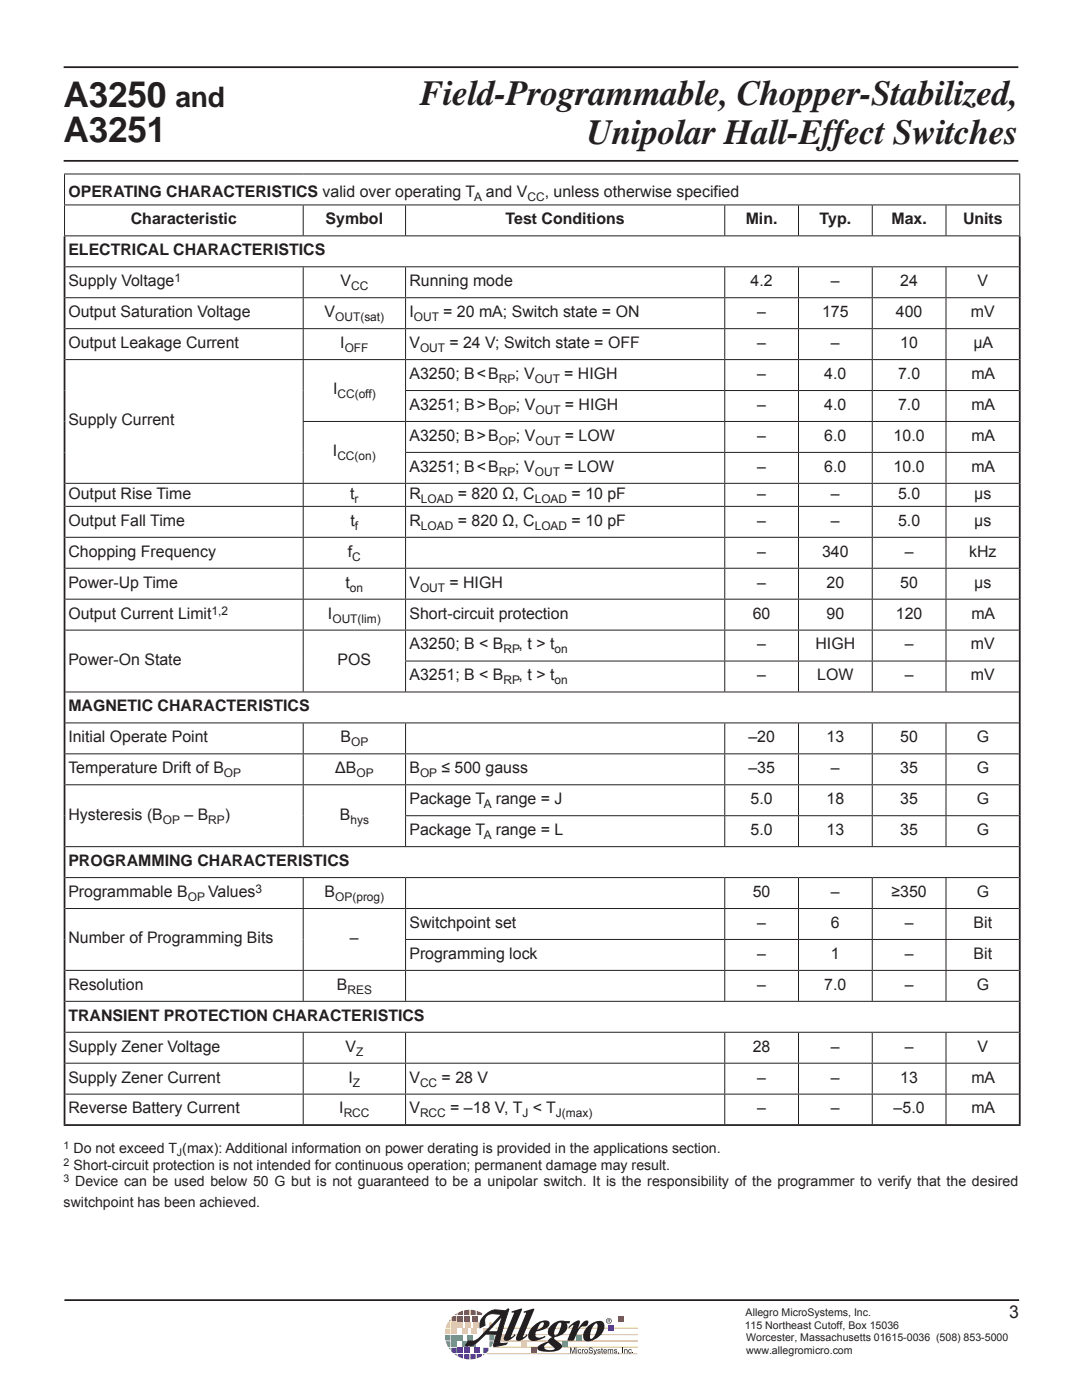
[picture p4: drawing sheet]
<svg xmlns="http://www.w3.org/2000/svg" width="216mm" height="279mm" viewBox="0 0 216 279" stroke-linecap="round" stroke-linejoin="round" font-family="sans-serif">
<path d="M12.7 13.4h190.5M12.7 32.1h190.5M12.9 259.5h190.5" fill="none" stroke="#231f20" stroke-width=".35"/>
<path d="M97.1 270.1h30M98.4 268.9h28.9M98.9 267.6h28.4" fill="none" stroke="#f99d33" stroke-width=".2"/>
<path d="M96.4 270.3h.3l-.3 .2z" fill="#593b97"/>
<path d="M89.9 263.2v.5h-.4z" fill="#f15a30"/>
<path d="M89.4 263.9h.5v1.1h-1z" fill="#f99d33"/>
<path d="M88.9 265.2h1v1h-1.1z" fill="#fff200"/>
<path d="M88.8 266.4h1.1v1.1h-1z" fill="#36b557"/>
<path d="M88.9 267.7h1v1.1a.75 .75 0 0 1-.9-.8z" fill="#00a6be"/>
<path d="M89.5 269h.4v.4z" fill="#0077c0"/>
<path d="M90.7 262.4l.4-.3v.3z" fill="#ed1556"/>
<path d="M90.1 263l.3-.4h.7v1.1h-1z" fill="#f15a30"/>
<path d="M90.1 263.9h1v1.1h-1z" fill="#f99d33"/>
<path d="M90.1 265.2h1v1h-1z" fill="#fff200"/>
<path d="M90.1 266.4h1v1.1h-1z" fill="#36b557"/>
<path d="M90.1 267.7h1v1.1h-1z" fill="#00a6be"/>
<path d="M90.1 269h1v1h-.7l-.3-.3z" fill="#0077c0"/>
<path d="M90.6 270.3h.5v.3z" fill="#593b97"/>
<path d="M91.3 262l1.1-.4v.8h-1.1z" fill="#ed1556"/>
<path d="M91.3 262.6h1.1v1.1h-1.1z" fill="#f15a30"/>
<path d="M91.3 263.9h1.1v1.1h-1.1z" fill="#f99d33"/>
<path d="M92.2 265.2h1.1v1h-1.1z" fill="#fff200"/>
<path d="M91.3 266.4h1.1v1.1h-1.1z" fill="#36b557"/>
<path d="M92.2 267.7h1.1v1.1h-1.1z" fill="#00a6be"/>
<path d="M91.3 269h1.1v1h-1.1z" fill="#0077c0"/>
<path d="M91.3 270.3h1.1v.8l-1.1-.4z" fill="#593b97"/>
<path d="M92.6 261.5l1.1-.1v1h-1.1z" fill="#ed1556"/>
<path d="M92.6 262.6h1.1v1.1h-1.1z" fill="#f15a30"/>
<path d="M92.9 263.9h1.1v1.1h-1.1z" fill="#f99d33"/>
<path d="M94.1 265.2h1.1v1h-1.1z" fill="#fff200"/>
<path d="M93.3 266.4h1.1v1.1h-1.1z" fill="#36b557"/>
<path d="M93.9 267.7h1.1v1.1h-1.1z" fill="#00a6be"/>
<path d="M92.6 269h1.1v1h-1.1z" fill="#0077c0"/>
<path d="M92.6 270.3h1.1v1l-1.1-.1z" fill="#593b97"/>
<path d="M93.9 261.4l1 .1v.9h-1z" fill="#ed1556"/>
<path d="M94.3 262.6h1v1.1h-1z" fill="#f15a30"/>
<path d="M96.5 265.2h1.1v1h-1.1z" fill="#fff200"/>
<path d="M94.7 269h1v1h-1z" fill="#0077c0"/>
<g fill="#593b97">
<path d="M93.9 270.3h1v.8l-1 .2z"/>
<path d="M95.1 270.3h1.1v.3l-1.1 .5z"/>
</g>
<path d="M94.5 263.9h1.1v1.1h-1.1z" fill="#f99d33"/>
<path d="M96.4 269h1.1a1.02 1.02 0 0 1-.5 1h-.6z" fill="#0077c0"/>
<path d="M97.7 263.9h.3l.5 1.1h-.8z" fill="#f99d33"/>
<path d="M97.7 266.4h1l-.2 1.1h-.8z" fill="#36b557"/>
<path d="M97.7 267.7h.8l-.1 .3a.76 .76 0 0 1-.7 .8z" fill="#00a6be"/>
<path d="M95.1 261.6l1.1 .5v.3h-1.1z" fill="#ed1556"/>
<path d="M99.8 266.4h1.1v1.1h-1.1z" fill="#fff200"/>
<path d="M106.1 269h1.1v1h-1.1z" fill="#ed1556"/>
<path d="M112.3 267.7h1v1.1h-1z" fill="#36b557"/>
<path d="M115 266.4h1.1v1.1h-1.1z" fill="#00a6be"/>
<path d="M123.3 262.7h1.1v1h-1.1z" fill="#f15a30"/>
<path d="M104 267.7h1.1v1.1h-1.1z" fill="#f99d33"/>
<g fill="#231f20">
<path d="M113.8 269h.2l.3 .9 .3-.9h.2v1.1h-.1v-1l-.3 1h-.2l-.3-1v1h-.1z"/>
<path d="M115.5 269.3h.4l.1 .2-.2-.1a.27 .27 0 0 0-.4 .2 .27 .27 0 0 0 .4 .3l.2-.1-.1 .1a.34 .34 0 0 1-.6 0z"/>
<path d="M116.1 269.3l.2 .1 .2-.2-.2 .4v.5h-.2z"/>
<path d="M117.6 269h.5l.2 .3-.4-.2-.3 .2 .7 .3a.42 .42 0 0 1-.4 .5 .42 .42 0 0 1-.5-.4l.5 .3 .3-.2-.6-.3-.1-.2z"/>
<path d="M118.4 269.3h.2l.2 .6 .2-.6h.1l-.4 1.1h-.2l.2-.3z"/>
<path d="M119.3 269.3l.2-.1 .3 .2-.4 .1 .4 .2-.1 .3-.5-.1v-.1l.3 .2 .2-.2-.4-.2z"/>
<path d="M120 269l.3 .3-.1 .1 .1 .7-.2-.1-.1-.6h-.1z"/>
<path d="M121.3 269.3l.1 .1 .8-.1 .1 .8h-.1v-.6l-.1-.1-.2 .2v.5h-.2l-.1-.7-.2 .2v.5h-.1z"/>
<path d="M122.6 269.3l.2-.1 .3 .2-.5 .1 .5 .2-.1 .3-.5-.1v-.1l.3 .2 .2-.2-.4-.2z"/>
<path d="M123.3 269.9h.2l-.2 .4z"/>
<path d="M124.2 269h.1v1.1h-.1z"/>
<path d="M124.6 269.3h.6v.8h-.1l-.1-.7h-.1l-.2 .2v.5h-.1z"/>
<path d="M125.5 269.3h.4l.1 .2-.1-.1a.27 .27 0 0 0-.4 .2 .27 .27 0 0 0 .3 .3l.2-.1v.1a.34 .34 0 0 1-.6 0z"/>
<path d="M126.2 269.9h.2v.2h-.2z"/>
<path d="M115 269.3v.8h.2v-.8zM115 269v.1h.2v-.1z"/>
<path d="M116.6 269.7a.4 .4 0 0 0 .8 0 .4 .4 0 0 0-.8 0zM116.7 269.7a.3 .3 0 0 1 .6 0 .3 .3 0 0 1-.6 0z"/>
<path d="M120.6 269.3a.42 .42 0 0 0-.2 .6 .42 .42 0 0 0 .6 .1l.1-.2-.3 .2-.3-.3h.6v-.2l-.1-.2zM120.6 269.4h.3l.1 .2h-.5z"/>
</g>
<path d="M98.9 265.1h28.4M99.1 266.3l28.2 .1" fill="none" stroke="#f99d33" stroke-width=".2"/>
<g fill="#231f20">
<path d="M102.1 261.7l1.8-.5 .3 .1-2.3 5.5 .8-.5 .2 .2a1.94 1.94 0 0 1-2.2 1l-.1-.6 1.9-4.8v-.1h-.4z"/>
<path d="M104.5 261.7l1.9-.5 .2 .1-2.3 5.6 .8-.6 .2 .2-1 .8a.92 .92 0 0 1-1.3 .1v-.6l1.9-4.6v-.3l-.4 .1z"/>
<path d="M106.4 264.6a2.45 2.45 0 0 1 3.2-.8 1.36 1.36 0 0 1-1.3 1.6l-1.3 .3 .1-.3a1.31 1.31 0 0 0 1.4-1.5 1.17 1.17 0 0 0-1.2 1.1 1.76 1.76 0 0 0-.3 1.8 1.75 1.75 0 0 0 1.8-.2v.2a3.8 3.8 0 0 1-2.9 .7 1.37 1.37 0 0 1-.1-2z"/>
<path d="M113.4 264.9l1.1-1a.88 .88 0 0 1 1.2-.2l-.4 1.6 1-1.4 .5-.3h.5a.82 .82 0 0 1-.1 .9 .82 .82 0 0 1-1 .2 4.9 4.9 0 0 0-1.6 2.7l-.6 .2-.8-.2 1.2-2.9-.8 .5z"/>
<path d="M117.2 264.8l.7-.6 1-.4v.3a3.2 3.2 0 0 0-1.1 3.1h.2a3.1 3.1 0 0 0 1.1-3.1h-.2v-.3a1.11 1.11 0 0 1 1.3-.1 1.11 1.11 0 0 1 .4 1.3 3.5 3.5 0 0 1-3.7 2.6 1.66 1.66 0 0 1 0-2.5z"/>
<path d="M110 264.4l.7-.4 .8-.4 .1 .4-.3 .3a3.1 3.1 0 0 0-.6 2.2h.1a1.5 1.5 0 0 0 1-1.4l.2-1-.2-.1h-.2l-.1-.4 2.3 .1-.2 .4h-.5a1.89 1.89 0 0 1-1.5 2.5l-.9 .3a.41 .41 0 0 0 .3 .6l.9 .7 .2 .4a1.83 1.83 0 0 1-2.1 1.2l-1.5-.1a1.2 1.2 0 0 1-1.3-.5 2.03 2.03 0 0 1 1.8-1.4l.3-.1 .1 .3-.2 .1a.67 .67 0 0 0-.6 .8 .67 .67 0 0 0 .8 .5h.7a.46 .46 0 0 0 .6-.3l-.7-.6a.77 .77 0 0 1-.3-1.3l.5-.4a1.15 1.15 0 0 1-.9-.8 1.15 1.15 0 0 1 .4-1.2z"/>
</g>
<path d="M100.2 262.6l-.9 3.2h-2zM96.7 262.6l-.8 1-.1 1.4 1-.5a1.63 1.63 0 0 1 1.5-2.3l1.8 .1-4.6 4.9a2.14 2.14 0 0 1-2 .5l-.6 .8a2.43 2.43 0 0 0 2.5-.8l1.5-1.4h2.2l-.7 2.2 .1 .2 2.4-.4 .3-.3-1.3 .1-.2-.3 .8-3.4 1-3.1-.1-.1-.7 .4a3.9 3.9 0 0 0-3 .2z" fill-rule="evenodd" fill="#231f20"/>
<path d="M96.7 262.6l1-.8a2.58 2.58 0 0 1 2-.3l1 .1 .7-.4 .1 .1-1 3.1-.8 3.4 .2 .3 1.3-.1-.3 .3-2.4 .4-.1-.2 .7-2.2h-2.2a8.8 8.8 0 0 1-2.6 2.1l-.8 .2-.6-.1 .6-.8a2.32 2.32 0 0 0 2.3-.9l4.3-4.5a3.1 3.1 0 0 0-3 .3 2.05 2.05 0 0 0-.3 1.9l-1 .5 .1-1.4zM100.2 262.6l-.9 3.2h-2z" fill="none" stroke="#231f20" stroke-width=".2"/>
<path d="M121.4 264.6h1.1v1h-1.1z" fill="#593b97"/>
<path d="M120.9 263.6a.6 .6 0 0 0 1.2 0 .6 .6 0 0 0-1.2 0zM121 263.6a.5 .5 0 0 1 1 0 .5 .5 0 0 1-1 0zM121.3 263.3v.6l.1-.2 .4 .2-.2-.2 .1-.2v-.2zM121.4 263.4h.2v.2h-.2z" fill-rule="evenodd" fill="#231f20"/>
<g fill="none" stroke="#231f20" stroke-width=".2">
<path d="M12.8 34.7h190.8M12.9 34.8v6M203.5 34.8v6M12.8 40.9h190.8M12.8 47.1h190.8M12.9 41v6M13.1 53.2h190.2M13.1 59.4h190.2M60.5 41v6M60.5 53.3v6M60.5 59.5v6M80.9 41v6"/>
<path d="M80.9 53.3v6M80.9 59.5v6M144.6 41v6M144.6 53.3v6M144.6 59.5v6M159.3 41v6M159.3 53.3v6M159.3 59.5v6M174 41v6M174 53.3v6M174 59.5v6M188.8 41v6"/>
<path d="M188.8 53.3v6M188.8 59.5v6M203.5 41v6M13.1 65.6h190.2M13.1 71.8h190.2M60.5 65.7v6M60.5 71.9v12.1M80.8 77.9h122.5M80.9 65.7v6M80.9 71.9v6M80.9 78v6M144.6 65.7v6"/>
<path d="M144.6 71.9v6M144.6 78v6M159.3 65.7v6M159.3 71.9v6M159.3 78v6M174 65.7v6M174 71.9v6M174 78v6M188.8 65.7v6M188.8 71.9v6M188.8 78v6M13.1 96.5h190.2"/>
<path d="M60.4 84.1h142.9M60.5 84.2v12.2M60.5 96.5v4.5M80.8 90.3h122.5M80.9 84.2v6M80.9 90.4v6M80.9 96.5v4.5M144.6 84.2v6M144.6 90.4v6M144.6 96.5v4.5M159.3 84.2v6M159.3 90.4v6"/>
<path d="M159.3 96.5v4.5M174 84.2v6M174 90.4v6M174 96.5v4.5M188.8 84.2v6M188.8 90.4v6M188.8 96.5v4.5M13.1 101.1h190.2M13.1 107.2h190.2M13.1 113.4h190.2M13.1 119.6h190.2M60.5 101.1v6"/>
<path d="M60.5 107.3v6M60.5 113.5v6M60.5 119.7v6M80.9 101.1v6M80.9 107.3v6M80.9 113.5v6M80.9 119.7v6M144.6 101.1v6M144.6 107.3v6M144.6 113.5v6M144.6 119.7v6M159.3 101.1v6"/>
<path d="M159.3 107.3v6M159.3 113.5v6M159.3 119.7v6M174 101.1v6M174 107.3v6M174 113.5v6M174 119.7v6M188.8 101.1v6M188.8 107.3v6M188.8 113.5v6M188.8 119.7v6M13.1 125.8h190.2"/>
<path d="M13.1 138.1h190.2M60.5 125.8v12.2M80.8 131.9h122.5M80.9 125.8v6M80.9 132v6M144.6 125.8v6M144.6 132v6M159.3 125.8v6M159.3 132v6M174 125.8v6M174 132v6M188.8 125.8v6"/>
<path d="M188.8 132v6M13.1 150.4h190.2M13.1 156.6h190.2M60.5 150.5v6M60.5 156.7v12.2M60.5 144.4v6M80.9 150.5v6M80.9 156.7v6M80.9 144.4v6M144.6 150.5v6M144.6 156.7v6M144.6 144.4v6"/>
<path d="M159.3 150.5v6M159.3 156.7v6M159.3 144.4v6M174 144.4v6M174 150.5v6M174 156.7v6M188.8 144.4v6M188.8 150.5v6M188.8 156.7v6M203.3 144.3h-190.2M13.1 169h190.2M13.1 175.1h190.2"/>
<path d="M60.5 175.2v6M80.8 162.8h122.5M80.9 162.9v6M80.9 175.2v6M144.6 162.9v6M144.6 175.2v6M159.3 162.9v6M159.3 175.2v6M174 162.9v6M174 175.2v6M188.8 162.9v6M188.8 175.2v6"/>
<path d="M13.1 181.3h190.2M13.1 193.7h190.2M13.1 199.8h190.2M60.5 181.4v12.2M60.5 193.8v5.9M80.8 187.5h122.5M80.9 181.4v6M80.9 187.6v6M80.9 193.8v5.9M144.6 181.4v6M144.6 187.6v6M144.6 193.8v5.9"/>
<path d="M159.3 181.4v6M159.3 187.6v6M159.3 193.8v5.9M174 181.4v6M174 187.6v6M174 193.8v5.9M188.8 181.4v6M188.8 187.6v6M188.8 193.8v5.9M13.1 206h190.2M13.1 212.2h190.2M13.1 218.4h190.2"/>
<path d="M60.5 206.1v6M60.5 212.3v6M60.5 218.4v6M80.9 206.1v6M80.9 212.3v6M80.9 218.4v6M144.6 206.1v6M144.6 212.3v6M144.6 218.4v6M159.3 206.1v6M159.3 212.3v6M159.3 218.4v6"/>
<path d="M174 206.1v6M174 212.3v6M174 218.4v6M188.8 206.1v6M188.8 212.3v6M188.8 218.4v6"/>
</g>
<path d="M12.9 47.2v177.2M203.5 47.2v177.2M12.7 224.5h191" fill="none" stroke="#231f20" stroke-width=".35"/>
<g font-size="7.1" fill="#231f20">
<text x="12.7" y="21.3">A3250</text>
<text x="83.8" y="21">Field-Programmable, Chopper-Stabilized,</text>
<text x="12.7" y="28.3">A3251</text>
<text x="117.1" y="28.8">Unipolar Hall-Effect Switches</text>
</g>
<text font-size="5.6" fill="#231f20" x="35" y="21.3">and</text>
<text font-size="3.5" fill="#231f20" x="201.4" y="263.1">3</text>
<g font-size="3.2" fill="#231f20">
<text x="13.6" y="39.4">OPERATING CHARACTERISTICS valid over operating T and V</text>
<text x="108.7" y="39.4">, unless otherwise specified</text>
<text x="26.1" y="44.8">Characteristic</text>
<text x="65" y="44.8">Symbol</text>
<text x="100.9" y="44.8">Test Conditions</text>
<text x="148.8" y="44.8">Min.</text>
<text x="163.5" y="44.8">Typ.</text>
<text x="177.9" y="44.8">Max.</text>
<text x="192.2" y="44.8">Units</text>
<text x="13.6" y="50.9">ELECTRICAL CHARACTERISTICS</text>
<text x="13.6" y="57.1">Supply Voltage</text>
<text x="67.9" y="57.1">V</text>
<text x="81.7" y="57.1">Running mode</text>
<text x="149.8" y="57.1">4.2</text>
<text x="165.8" y="57.1">–</text>
<text x="179.6" y="57.1">24</text>
<text x="195.1" y="57.1">V</text>
<text x="13.6" y="63.3">Output Saturation Voltage</text>
<text x="64.8" y="63.3">V</text>
<text x="81.7" y="63.3">I</text>
<text x="88.4" y="63.3">= 20 mA; Switch state = ON</text>
<text x="151.1" y="63.3">–</text>
<text x="164" y="63.3">175</text>
<text x="178.8" y="63.3">400</text>
<text x="193.7" y="63.3">mV</text>
<text x="13.6" y="69.5">Output Leakage Current</text>
<text x="67.9" y="69.5">I</text>
<text x="81.7" y="69.5">V</text>
<text x="89.7" y="69.5">= 24 V; Switch state = OFF</text>
<text x="151.1" y="69.5">–</text>
<text x="165.8" y="69.5">–</text>
<text x="179.6" y="69.5">10</text>
<text x="194.2" y="69.5">μA</text>
<text x="81.7" y="75.6">A3250; B &lt; B</text>
<text x="102.8" y="75.6">; V</text>
<text x="112.6" y="75.6">= HIGH</text>
<text x="151.1" y="75.6">–</text>
<text x="164.5" y="75.6">4.0</text>
<text x="179.2" y="75.6">7.0</text>
<text x="193.8" y="75.6">mA</text>
<text x="66.5" y="78.7">I</text>
<text x="81.7" y="81.8">A3251; B &gt; B</text>
<text x="103" y="81.8">; V</text>
<text x="112.7" y="81.8">= HIGH</text>
<text x="151.1" y="81.8">–</text>
<text x="164.5" y="81.8">4.0</text>
<text x="179.2" y="81.8">7.0</text>
<text x="193.8" y="81.8">mA</text>
<text x="13.6" y="84.9">Supply Current</text>
<text x="81.7" y="88">A3250; B &gt; B</text>
<text x="103" y="88">; V</text>
<text x="112.7" y="88">= LOW</text>
<text x="151.1" y="88">–</text>
<text x="164.5" y="88">6.0</text>
<text x="178.3" y="88">10.0</text>
<text x="193.8" y="88">mA</text>
<text x="66.4" y="91.1">I</text>
<text x="81.7" y="94.1">A3251; B &lt; B</text>
<text x="102.8" y="94.1">; V</text>
<text x="112.6" y="94.1">= LOW</text>
<text x="151.1" y="94.1">–</text>
<text x="164.5" y="94.1">6.0</text>
<text x="178.3" y="94.1">10.0</text>
<text x="193.8" y="94.1">mA</text>
<text x="13.6" y="99.5">Output Rise Time</text>
<text x="69.9" y="99.5">t</text>
<text x="81.7" y="99.5">R</text>
<text x="91.3" y="99.5">= 820 Ω, C</text>
<text x="114.1" y="99.5">= 10 pF</text>
<text x="151.1" y="99.5">–</text>
<text x="165.8" y="99.5">–</text>
<text x="179.2" y="99.5">5.0</text>
<text x="194.4" y="99.5">μs</text>
<text x="13.6" y="104.9">Output Fall Time</text>
<text x="69.9" y="104.9">t</text>
<text x="81.7" y="104.9">R</text>
<text x="91.3" y="104.9">= 820 Ω, C</text>
<text x="114.1" y="104.9">= 10 pF</text>
<text x="151.1" y="104.9">–</text>
<text x="165.8" y="104.9">–</text>
<text x="179.2" y="104.9">5.0</text>
<text x="194.4" y="104.9">μs</text>
<text x="13.6" y="111.1">Chopping Frequency</text>
<text x="69.4" y="111.1">f</text>
<text x="151.1" y="111.1">–</text>
<text x="164" y="111.1">340</text>
<text x="180.5" y="111.1">–</text>
<text x="193.4" y="111.1">kHz</text>
<text x="13.6" y="117.3">Power-Up Time</text>
<text x="68.9" y="117.3">t</text>
<text x="81.7" y="117.3">V</text>
<text x="89.7" y="117.3">= HIGH</text>
<text x="151.1" y="117.3">–</text>
<text x="164.9" y="117.3">20</text>
<text x="179.6" y="117.3">50</text>
<text x="194.4" y="117.3">μs</text>
<text x="13.6" y="123.4">Output Current Limit</text>
<text x="65.4" y="123.4">I</text>
<text x="81.7" y="123.4">Short-circuit protection</text>
<text x="150.2" y="123.4">60</text>
<text x="164.9" y="123.4">90</text>
<text x="178.8" y="123.4">120</text>
<text x="193.8" y="123.4">mA</text>
<text x="81.7" y="129.6">A3250; B &lt; B</text>
<text x="103.5" y="129.6">, t &gt; t</text>
<text x="151.1" y="129.6">–</text>
<text x="162.7" y="129.6">HIGH</text>
<text x="180.5" y="129.6">–</text>
<text x="193.7" y="129.6">mV</text>
<text x="13.6" y="132.7">Power-On State</text>
<text x="67.4" y="132.7">POS</text>
<text x="81.7" y="135.8">A3251; B &lt; B</text>
<text x="103.5" y="135.8">, t &gt; t</text>
<text x="151.1" y="135.8">–</text>
<text x="163.1" y="135.8">LOW</text>
<text x="180.5" y="135.8">–</text>
<text x="193.7" y="135.8">mV</text>
<text x="13.6" y="142">MAGNETIC CHARACTERISTICS</text>
<text x="13.6" y="148.1">Initial Operate Point</text>
<text x="68" y="148.1">B</text>
<text x="149.3" y="148.1">–20</text>
<text x="164.9" y="148.1">13</text>
<text x="179.6" y="148.1">50</text>
<text x="194.9" y="148.1">G</text>
<text x="13.6" y="154.3">Temperature Drift of B</text>
<text x="66.9" y="154.3">ΔB</text>
<text x="81.7" y="154.3">B</text>
<text x="88.1" y="154.3">≤ 500 gauss</text>
<text x="149.3" y="154.3">–35</text>
<text x="165.8" y="154.3">–</text>
<text x="179.6" y="154.3">35</text>
<text x="194.9" y="154.3">G</text>
<text x="81.7" y="160.5">Package T range = J</text>
<text x="149.8" y="160.5">5.0</text>
<text x="164.9" y="160.5">18</text>
<text x="179.6" y="160.5">35</text>
<text x="194.9" y="160.5">G</text>
<text x="13.6" y="163.6">Hysteresis (B</text>
<text x="36.8" y="163.6">– B</text>
<text x="44.9" y="163.6">)</text>
<text x="67.8" y="163.6">B</text>
<text x="81.7" y="166.7">Package T range = L</text>
<text x="149.8" y="166.7">5.0</text>
<text x="164.9" y="166.7">13</text>
<text x="179.6" y="166.7">35</text>
<text x="194.9" y="166.7">G</text>
<text x="13.6" y="172.8">PROGRAMMING CHARACTERISTICS</text>
<text x="13.6" y="179">Programmable B</text>
<text x="41.5" y="179">Values</text>
<text x="64.8" y="179">B</text>
<text x="150.2" y="179">50</text>
<text x="165.8" y="179">–</text>
<text x="177.9" y="179">≥350</text>
<text x="194.9" y="179">G</text>
<text x="81.7" y="185.2">Switchpoint set</text>
<text x="151.1" y="185.2">–</text>
<text x="165.8" y="185.2">6</text>
<text x="180.5" y="185.2">–</text>
<text x="194.3" y="185.2">Bit</text>
<text x="13.6" y="188.3">Number of Programming Bits</text>
<text x="69.8" y="188.3">–</text>
<text x="81.7" y="191.4">Programming lock</text>
<text x="151.1" y="191.4">–</text>
<text x="165.8" y="191.4">1</text>
<text x="180.5" y="191.4">–</text>
<text x="194.3" y="191.4">Bit</text>
<text x="13.6" y="197.5">Resolution</text>
<text x="67.2" y="197.5">B</text>
<text x="151.1" y="197.5">–</text>
<text x="164.5" y="197.5">7.0</text>
<text x="180.5" y="197.5">–</text>
<text x="194.9" y="197.5">G</text>
<text x="13.6" y="203.7">TRANSIENT PROTECTION CHARACTERISTICS</text>
<text x="13.6" y="209.9">Supply Zener Voltage</text>
<text x="68.9" y="209.9">V</text>
<text x="150.2" y="209.9">28</text>
<text x="165.8" y="209.9">–</text>
<text x="180.5" y="209.9">–</text>
<text x="195.1" y="209.9">V</text>
<text x="13.6" y="216">Supply Zener Current</text>
<text x="69.5" y="216">I</text>
<text x="81.7" y="216">V</text>
<text x="88.1" y="216">= 28 V</text>
<text x="151.1" y="216">–</text>
<text x="165.8" y="216">–</text>
<text x="179.6" y="216">13</text>
<text x="193.8" y="216">mA</text>
<text x="13.6" y="222.2">Reverse Battery Current</text>
<text x="67.7" y="222.2">I</text>
<text x="81.7" y="222.2">V</text>
<text x="89.8" y="222.2">= –18 V, T &lt; T</text>
<text x="151.1" y="222.2">–</text>
<text x="165.8" y="222.2">–</text>
<text x="178.3" y="222.2">–5.0</text>
<text x="193.8" y="222.2">mA</text>
</g>
<g font-size="2.8" fill="#231f20">
<text x="14.7" y="230.1">Do not exceed T (max): Additional information on power derating is provided in the applications section.</text>
<text x="14.7" y="233.5">Short-circuit protection is not intended for continuous operation; permanent damage may result.</text>
<text x="15" y="236.6">Device can be used below 50 G but is not guaranteed to be a unipolar switch. It is the responsibility of the programmer to verify that the desired</text>
<text x="12.7" y="240.9">switchpoint has been achieved.</text>
</g>
<g font-size="2.4" fill="#231f20">
<text x="94.6" y="40.2">A</text>
<text x="105.3" y="40.2">CC</text>
<text x="34.8" y="56.3">1</text>
<text x="70.1" y="57.9">CC</text>
<text x="66.9" y="64.1">OUT(sat)</text>
<text x="82.6" y="64.1">OUT</text>
<text x="68.8" y="70.2">OFF</text>
<text x="83.8" y="70.2">OUT</text>
<text x="99.5" y="76.4">RP</text>
<text x="106.7" y="76.4">OUT</text>
<text x="67.3" y="79.5">CC(off)</text>
<text x="99.5" y="82.6">OP</text>
<text x="106.8" y="82.6">OUT</text>
<text x="99.5" y="88.8">OP</text>
<text x="106.8" y="88.8">OUT</text>
<text x="67.3" y="91.9">CC(on)</text>
<text x="99.5" y="94.9">RP</text>
<text x="106.7" y="94.9">OUT</text>
<text x="70.8" y="100.3">r</text>
<text x="84" y="100.3">LOAD</text>
<text x="106.7" y="100.3">LOAD</text>
<text x="70.8" y="105.7">f</text>
<text x="84" y="105.7">LOAD</text>
<text x="106.7" y="105.7">LOAD</text>
<text x="70.3" y="111.9">C</text>
<text x="69.8" y="118.1">on</text>
<text x="83.8" y="118.1">OUT</text>
<text x="42.2" y="122.6">1,2</text>
<text x="66.3" y="124.2">OUT(lim)</text>
<text x="100.5" y="130.4">RP</text>
<text x="110.6" y="130.4">on</text>
<text x="100.5" y="136.6">RP</text>
<text x="110.6" y="136.6">on</text>
<text x="70.1" y="148.9">OP</text>
<text x="44.7" y="155.1">OP</text>
<text x="71.1" y="155.1">OP</text>
<text x="83.8" y="155.1">OP</text>
<text x="96.6" y="161.3">A</text>
<text x="32.5" y="164.4">OP</text>
<text x="41.6" y="164.4">RP</text>
<text x="69.9" y="164.4">hys</text>
<text x="96.6" y="167.4">A</text>
<text x="37.5" y="179.8">OP</text>
<text x="51" y="178.2">3</text>
<text x="66.9" y="179.8">OP(prog)</text>
<text x="69.3" y="198.3">RES</text>
<text x="71" y="210.7">Z</text>
<text x="70.4" y="216.8">Z</text>
<text x="83.8" y="216.8">CC</text>
<text x="68.6" y="223">RCC</text>
<text x="83.8" y="223">RCC</text>
<text x="104.2" y="223">J</text>
<text x="110.9" y="223">J(max)</text>
</g>
<g font-size="2.1" fill="#231f20">
<text x="12.7" y="229.4">1</text>
<text x="12.7" y="232.8">2</text>
<text x="35.3" y="230.8">J</text>
<text x="12.7" y="235.9">3</text>
<text x="148.8" y="262.6">Allegro MicroSystems, Inc.</text>
<text x="148.6" y="265.2">115 Northeast Cutoff, Box 15036</text>
<text x="148.9" y="267.7">Worcester, Massachusetts 01615-0036 (508) 853-5000</text>
<text x="148.9" y="270.3">www.allegromicro.com</text>
</g>
</svg>
